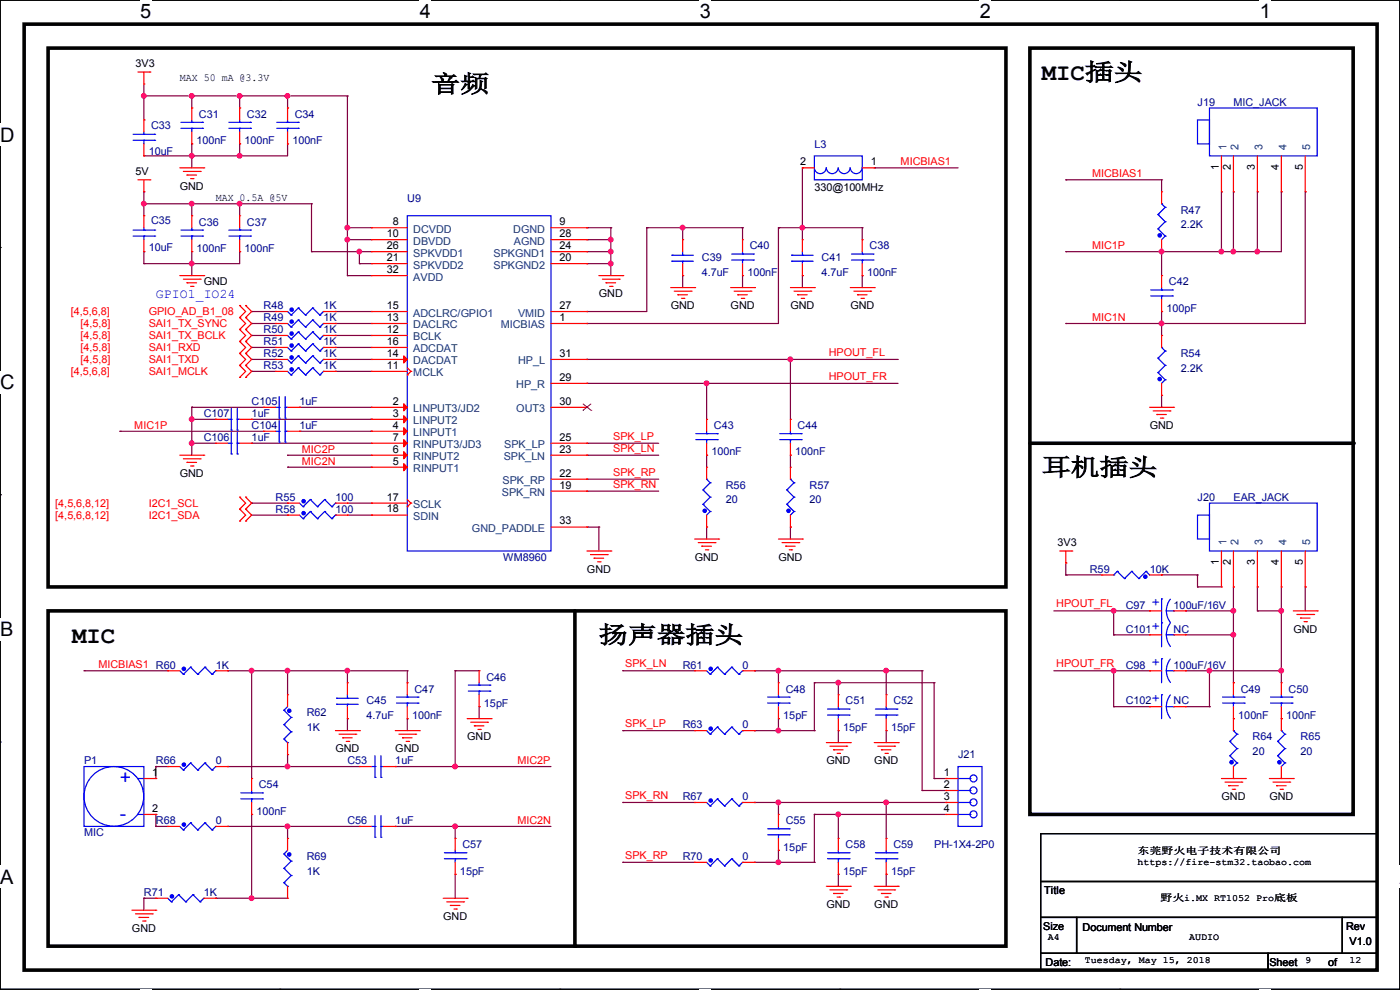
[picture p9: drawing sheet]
<svg xmlns="http://www.w3.org/2000/svg" width="297mm" height="210mm" viewBox="0 0 297 210" stroke-linecap="round" stroke-linejoin="round" font-family="sans-serif">
<path d="M0 0h297v209.8h-297z" fill="none" stroke="#000" stroke-width=".25"/>
<g fill="#fff">
<path d="M29.7 0h2.4v4.8h-2.4z"/>
<path d="M29.7 209.8h2.4v.2h-2.4z"/>
</g>
<path d="M59.4 0h.1M59.4 209.8h.1" fill="none" stroke="#000" stroke-width=".25"/>
<g fill="#fff">
<path d="M89.1 0h2.3v4.8h-2.3z"/>
<path d="M89.1 209.8h2.3v.2h-2.3z"/>
</g>
<path d="M118.8 0h.1M118.8 209.8h.1" fill="none" stroke="#000" stroke-width=".25"/>
<g fill="#fff">
<path d="M148.5 0h2.3v4.8h-2.3z"/>
<path d="M148.5 209.8h2.3v.2h-2.3z"/>
</g>
<path d="M178.2 0h.1M178.2 209.8h.1" fill="none" stroke="#000" stroke-width=".25"/>
<g fill="#fff">
<path d="M207.9 0h2.3v4.8h-2.3z"/>
<path d="M207.9 209.8h2.3v.2h-2.3z"/>
</g>
<path d="M237.6 0h.1M237.6 209.8h.1" fill="none" stroke="#000" stroke-width=".25"/>
<g fill="#fff">
<path d="M267.3 0h2.3v4.8h-2.3z"/>
<path d="M267.3 209.8h2.3v.2h-2.3z"/>
<path d="M0 26.2h3.1v4.8h-3.1z"/>
<path d="M0 78.7h3.1v4.7h-3.1z"/>
</g>
<path d="M0 52.5h.1M297 52.5h.1" fill="none" stroke="#000" stroke-width=".25"/>
<path d="M0 131.1h2.9v4.8h-2.9z" fill="#fff"/>
<path d="M0 104.9h.1M297 104.9h.1" fill="none" stroke="#000" stroke-width=".25"/>
<g fill="#fff">
<path d="M0 183.6h2.9v4.7h-2.9z"/>
<path d="M296.9 183.6h.1v4.7h-.1z"/>
</g>
<path d="M0 157.4h.1M297 157.4h.1M220.8 176.8h71.3v10.2h-71.3zM220.8 187h71.3v7.6h-71.3zM220.8 194.6h7.6v7.6h-7.6zM228.4 194.6h56.4v7.6h-56.4zM284.8 194.6h7.3v7.6h-7.3zM220.8 202.2h48.2v3.6h-48.2zM269 202.2h23.1v3.6h-23.1z" fill="none" stroke="#000" stroke-width=".25"/>
<path d="M5.1 5.1h287v200.7h-287zM10.2 10.2h203.2v114.3h-203.2zM218.5 10.2h68.6v162.6h-68.6zM218.5 94h68.6M10.2 129.6h203.2v71.1h-203.2zM122 129.6v71.1" fill="none" stroke="#000" stroke-width=".76"/>
<g fill="#000">
<circle cx="287.1" cy="94" r=".38"/>
<circle cx="122" cy="200.7" r=".38"/>
</g>
<g fill="none" stroke="#800040" stroke-width=".25">
<path d="M30.5 17.8v7.6M30.5 33.1h.1M30.5 20.4h.1M30.5 25.4h.1M30.5 20.4h43.2M40.7 30.5h.1M40.7 33.1h.1M40.7 20.4h.1M40.7 22.9h.1M40.7 20.4v2.5M40.7 30.5v5.1M50.8 30.5h.1"/>
<path d="M50.8 33.1h.1M50.8 20.4h.1M50.8 22.9h.1M50.8 20.4v2.5M50.8 30.5v2.6M61 20.4h.1M61 30.5h.1M61 22.9h.1M61 20.4v2.5M61 30.5v2.6h-30.5M73.7 20.4h.1M73.7 20.4v38.1"/>
<path d="M170.2 35.6h.1M170.2 35.6v15.2M185.5 35.6h.1M185.5 35.6h17.7M226.1 38.1h.1M226.1 38.1h20.3M246.4 38.1h.1M246.4 38.1v2.6M30.5 43.2h.1M30.5 55.9h.1M30.5 53.4h.1M30.5 40.7h.1"/>
<path d="M30.5 43.2h35.6M30.5 40.7v5.1M30.5 53.4v2.5M40.7 43.2h.1M40.7 53.4h.1M40.7 55.9h.1M40.7 43.2v2.6M40.7 53.4v5.1M50.8 43.2h.1M50.8 53.4h.1M50.8 53.4v2.5h-20.3M50.8 43.2v2.6"/>
<path d="M66.1 43.2h.1M66.1 53.4h.1M66.1 43.2v10.2M66.1 53.4h12.7M73.7 58.5h.1M73.7 48.3h.1M73.7 50.8h.1M73.7 58.5h5.1M73.7 48.3h5.1M73.7 50.8h5.1M76.2 55.9h.1M76.2 53.4h.1"/>
<path d="M76.2 55.9h2.6M76.2 53.4v2.5M124.5 48.3h.1M124.5 55.9h.1M124.5 53.4h.1M124.5 50.8h.1M124.5 55.9h5.1M124.5 53.4h5.1M124.5 48.3h5.1M124.5 50.8h5.1M129.6 48.3h.1M129.6 55.9h.1"/>
<path d="M129.6 53.4h.1M129.6 50.8h.1M129.6 48.3v10.2M137.2 48.3h.1M137.2 48.3h20.3M137.2 48.3v17.8h-12.7M144.8 48.3h.1M144.8 58.5h.1M144.8 48.3v2.5M144.8 58.5v2.5M157.5 48.3h.1M157.5 58.5h.1"/>
<path d="M157.5 48.3v2.5M157.5 58.5v2.5M165.1 48.3h.1M165.1 48.3h17.8M165.1 48.3v20.3h-40.6M170.2 58.5h.1M170.2 48.3h.1M170.2 58.5v2.5M182.9 58.5h.1M182.9 48.3h.1M182.9 48.3v2.5M182.9 58.5v2.5"/>
<path d="M226.1 53.4h.1M246.4 53.4h.1M246.4 53.4v5.1M259.1 53.4h.1M259.1 40.7h.1M259.1 40.7v12.7M261.7 40.7h.1M261.7 53.4h.1M261.7 40.7v12.7M266.7 40.7h.1M266.7 53.4h.1M266.7 40.7v12.7"/>
<path d="M271.8 40.7h.1M271.8 40.7v12.7h-45.7M276.9 40.7h.1M276.9 40.7v27.9h-50.8M53.4 66.1h.1M53.4 68.6h.1M53.4 71.2h.1M53.4 73.7h.1M53.4 76.2h.1M53.4 78.8h.1M53.4 66.1h5.1M53.4 68.6h5.1"/>
<path d="M53.4 71.2h5.1M53.4 73.7h5.1M53.4 76.2h5.1M53.4 78.8h5.1M71.2 66.1h.1M71.2 68.6h.1M71.2 71.2h.1M71.2 73.7h.1M71.2 76.2h.1M71.2 78.8h.1M71.2 66.1h7.6M71.2 68.6h7.6"/>
<path d="M71.2 71.2h7.6M71.2 73.7h7.6M71.2 76.2h7.6M71.2 78.8h7.6M124.5 66.1h.1M124.5 68.6h.1M124.5 76.2h.1M124.5 76.2h66M167.7 76.2h.1M167.7 76.2v12.7M226.1 68.6h.1M246.4 68.6h.1"/>
<path d="M246.4 66.1h.1M246.4 66.1v5.1M25.4 91.5h.1M25.4 91.5h30.5M40.7 86.4h.1M40.7 94h.1M40.7 88.9h.1M40.7 86.4v10.2M40.7 94h5.1M40.7 86.4h15.2M40.7 88.9h5.1M53.4 94h.1"/>
<path d="M53.4 94h25.4M53.4 88.9h25.4M61 96.6h.1M61 99.1h.1M61 96.6h17.8M61 99.1h17.8M63.5 86.4h.1M63.5 91.5h15.3M63.5 86.4h15.3M78.8 91.5h.1M78.8 88.9h.1M124.5 81.3h.1"/>
<path d="M124.5 94h.1M124.5 96.6h.1M124.5 96.6h15.2M124.5 81.3h66M124.5 94h15.2M149.9 81.3h.1M149.9 96.6h.1M149.9 81.3v7.6M149.9 96.6v2.5M167.7 96.6h.1M167.7 96.6v2.5M246.4 86.4h.1"/>
<path d="M246.4 83.9v2.5M53.4 106.7h.1M53.4 106.7h7.6M53.4 109.3h7.6M61 109.3h.1M73.7 106.7h5.1M73.7 109.3h5.1M78.8 106.7h.1M78.8 109.3h.1M124.5 101.6h.1M124.5 104.2h.1M124.5 111.8h.1"/>
<path d="M124.5 101.6h15.2M124.5 104.2h15.2M124.5 111.8h2.5M127 111.8h.1M127 111.8v5.1M149.9 111.8h.1M149.9 111.8v2.5M167.7 111.8h.1M167.7 111.8v2.5M226.1 119.4h.1M226.1 119.4v2.6M223.6 129.6h20.3"/>
<path d="M226.1 122h.1M226.1 122h7.6M236.3 129.6h.1M236.3 134.7h.1M236.3 134.7h7.6M236.3 129.6v5.1M243.9 129.6h.1M246.4 122h.1M246.4 122h7.6M251.5 129.6h.1M251.5 129.6h10.2M251.5 134.7h10.2"/>
<path d="M254 122h.1M254 124.5h.1M254 122v2.5M254 124.5h5.1M261.7 124.5h.1M261.7 134.7h.1M261.7 124.5v20.3M266.7 129.6h.1M266.7 124.5h.1M266.7 124.5v5.1M266.7 129.6h5.1M271.8 129.6h.1"/>
<path d="M271.8 124.5v20.3M276.9 124.5h.1M276.9 124.5v5.1M17.8 142.3h.1M17.8 142.3h17.8M48.3 142.3h.1M48.3 142.3h38.1M53.4 142.3h.1M53.4 142.3v22.8M61 142.3h.1M61 142.3v5.1M73.7 152.4h.1"/>
<path d="M73.7 142.3h.1M73.7 142.3v2.5M73.7 152.4v2.6M86.4 152.4h.1M86.4 142.3h.1M86.4 142.3v2.5M86.4 152.4v2.6M96.6 142.3h.1M96.6 142.3h5M96.6 142.3v20.3M101.6 149.9h.1M101.6 149.9v2.5"/>
<path d="M132.1 142.3h.1M132.1 155h.1M132.1 142.3h15.3M132.1 155h15.3M160.1 155h.1M160.1 142.3h.1M160.1 142.3h35.5M160.1 155h12.7M165.1 142.3h.1M165.1 152.4h.1M165.1 142.3v2.5M165.1 152.4v2.6"/>
<path d="M172.8 155h.1M172.8 144.8h.1M172.8 144.8v10.2M172.8 144.8h25.4M177.8 155h.1M177.8 144.8h.1M177.8 144.8v2.6M177.8 155v2.5M188 142.3h.1M188 155h.1M188 142.3v5.1M188 155v2.5"/>
<path d="M195.6 142.3h.1M195.6 142.3v25.4M198.2 144.8h.1M198.2 144.8v20.3M223.6 142.3h20.3M236.3 142.3h.1M236.3 149.9h.1M236.3 142.3v7.6M236.3 149.9h7.6M243.9 142.3h.1M251.5 142.3h20.3M251.5 149.9h5.1"/>
<path d="M256.6 142.3h.1M256.6 149.9h.1M256.6 142.3v7.6M261.7 144.8h.1M271.8 142.3h.1M33.1 172.8h.1M33.1 162.6h.1M33.1 175.3h.1M33.1 175.3h2.5M33.1 162.6h2.5M33.1 162.6v2.5M33.1 172.8v2.5"/>
<path d="M48.3 175.3h.1M48.3 162.6h.1M48.3 175.3h27.9M48.3 162.6h27.9M53.4 172.8h.1M53.4 172.8v17.7M61 160.1h.1M61 162.6h.1M61 175.3h.1M61 160.1v2.5M61 175.3v2.5M83.9 162.6h.1"/>
<path d="M83.9 175.3h.1M83.9 175.3h33M83.9 162.6h33M96.6 175.3h.1M96.6 162.6h.1M96.6 175.3v2.5M132.1 170.2h.1M132.1 170.2h15.3M160.1 170.2h.1M160.1 170.2h40.6M165.1 170.2h.1M165.1 170.2v2.6"/>
<path d="M172.8 172.8h.1M172.8 172.8v10.1M172.8 172.8h27.9M177.8 172.8h.1M177.8 172.8v5M188 170.2h.1M188 170.2v7.6M195.6 167.7h.1M195.6 167.7h5.1M198.2 165.1h.1M198.2 165.1h2.5M200.7 170.2h.1"/>
<path d="M200.7 167.7h.1M30.5 190.5h.1M30.5 190.5v2.6M30.5 190.5h2.6M45.8 190.5h.1M45.8 190.5h15.2M53.4 190.5h.1M96.6 185.5h.1M96.6 185.5v5M132.1 182.9h.1M132.1 182.9h15.3M160.1 182.9h.1"/>
<path d="M160.1 182.9h12.7M165.1 180.4h.1M165.1 180.4v2.5M172.8 182.9h.1M177.8 185.5h.1M177.8 185.5v2.5M188 185.5h.1M188 185.5v2.5"/>
</g>
<g fill="#f0f" stroke="#f0f" stroke-width=".25">
<circle cx="40.7" cy="33" r=".49"/>
<circle cx="50.8" cy="33" r=".49"/>
<circle cx="40.7" cy="20.3" r=".49"/>
<circle cx="30.5" cy="20.3" r=".49"/>
<circle cx="50.8" cy="20.3" r=".49"/>
<circle cx="40.7" cy="43.2" r=".49"/>
<circle cx="30.5" cy="43.2" r=".49"/>
<circle cx="50.8" cy="43.2" r=".49"/>
<circle cx="40.7" cy="55.9" r=".49"/>
<circle cx="73.7" cy="48.3" r=".49"/>
<circle cx="73.7" cy="50.8" r=".49"/>
<circle cx="76.2" cy="53.4" r=".49"/>
<circle cx="129.6" cy="55.9" r=".49"/>
<circle cx="129.6" cy="53.4" r=".49"/>
<circle cx="129.6" cy="50.8" r=".49"/>
<circle cx="144.8" cy="48.3" r=".49"/>
<circle cx="170.2" cy="48.3" r=".49"/>
<circle cx="149.9" cy="81.3" r=".49"/>
<circle cx="167.7" cy="76.2" r=".49"/>
<circle cx="53.4" cy="190.5" r=".49"/>
<circle cx="53.4" cy="142.3" r=".49"/>
<circle cx="61" cy="142.3" r=".49"/>
<circle cx="73.7" cy="142.3" r=".49"/>
<circle cx="61" cy="162.6" r=".49"/>
<circle cx="61" cy="175.3" r=".49"/>
<circle cx="96.5" cy="175.3" r=".49"/>
<circle cx="96.5" cy="162.6" r=".49"/>
<circle cx="61" cy="20.3" r=".49"/>
<circle cx="261.6" cy="53.4" r=".49"/>
<circle cx="246.4" cy="53.4" r=".49"/>
<circle cx="266.7" cy="53.4" r=".49"/>
<circle cx="259.1" cy="53.4" r=".49"/>
<circle cx="246.4" cy="68.6" r=".49"/>
<circle cx="261.6" cy="129.6" r=".49"/>
<circle cx="261.6" cy="134.6" r=".49"/>
<circle cx="271.8" cy="129.6" r=".49"/>
<circle cx="165.1" cy="142.3" r=".49"/>
<circle cx="188" cy="142.3" r=".49"/>
<circle cx="165.1" cy="155" r=".49"/>
<circle cx="165.1" cy="182.9" r=".49"/>
<circle cx="165.1" cy="170.2" r=".49"/>
<circle cx="188" cy="170.2" r=".49"/>
<circle cx="177.8" cy="172.7" r=".49"/>
<circle cx="177.8" cy="144.8" r=".49"/>
<circle cx="236.2" cy="129.6" r=".49"/>
<circle cx="256.6" cy="142.3" r=".49"/>
<circle cx="271.8" cy="142.3" r=".49"/>
<circle cx="236.2" cy="142.3" r=".49"/>
<circle cx="40.7" cy="94" r=".49"/>
<circle cx="40.7" cy="88.9" r=".49"/>
</g>
<g fill="none" stroke="#f00" stroke-width=".25">
<path d="M29.3 15.3h2.5M30.5 17.8h.1M30.5 15.3v2.5M31.8 15.3h.1M29.3 38.1h2.5M30.5 25.4h.1M30.5 33.1h.1M30.5 25.4v2.6M30.5 30.5v2.6M30.5 38.1v2.6M31.8 38.1h.1M38.1 35.6h5.1"/>
<path d="M38.9 36.4h3.6M39.7 37.1h.1M39.7 37.1h2M40.4 37.9h.5M40.7 22.9h.1M40.7 30.5h.1M40.7 22.9v2.5M40.7 28v2.5M40.9 37.9h.1M42.5 36.4h.1M43.2 35.6h.1M50.8 22.9h.1"/>
<path d="M50.8 30.5h.1M50.8 22.9v2.5M50.8 28v2.5M61 22.9h.1M61 30.5h.1M61 22.9v2.5M61 28v2.5M170.2 35.6h.1M170.2 35.6h2.6M182.9 35.6h2.6M185.5 35.6h.1M259.1 33.1v7.6"/>
<path d="M261.7 33.1v7.6M266.7 33.1v7.6M271.8 33.1v7.6M276.9 33.1v7.6M30.5 40.7h.1M30.5 45.8h.1M30.5 53.4h.1M30.5 45.8v2.5M30.5 50.8v2.6M38.1 58.5h5.1M38.9 59.2h3.6M39.7 60h.1"/>
<path d="M39.7 60h2M40.7 45.8h.1M40.7 53.4h.1M40.7 45.8v2.5M40.7 50.8v2.6M42.5 59.2h.1M43.2 58.5h.1M50.8 45.8h.1M50.8 53.4h.1M50.8 45.8v2.5M50.8 50.8v2.6M78.8 58.5h.1"/>
<path d="M78.8 48.3h.1M78.8 55.9h.1M78.8 50.8h.1M78.8 53.4h.1M78.8 58.5h7.6M78.8 55.9h7.6M78.8 53.4h7.6M78.8 50.8h7.6M78.8 48.3h7.6M116.9 55.9h7.6M116.9 53.4h7.6M116.9 50.8h7.6"/>
<path d="M116.9 48.3h7.6M124.5 55.9h.1M124.5 53.4h.1M124.5 50.8h.1M124.5 48.3h.1M127 58.5h5.1M127.8 59.2h3.6M128.6 60h.1M128.6 60h2M131.4 59.2h.1M132.1 58.5h.1M144.8 58.5h.1"/>
<path d="M144.8 50.8h.1M144.8 50.8v2.6M144.8 55.9v2.6M157.5 50.8h.1M157.5 58.5h.1M157.5 50.8v2.6M157.5 55.9v2.6M170.2 58.5h.1M170.2 50.8h.1M170.2 50.8v2.6M170.2 55.9v2.6M182.9 50.8h.1"/>
<path d="M182.9 58.5h.1M182.9 50.8v2.6M182.9 55.9v2.6M246.4 53.4h.1M246.4 40.7h.1M246.4 58.5h.1M246.4 40.7v2.5M246.4 50.8v2.6M246.4 58.5v2.5M259.1 40.7h.1M261.7 40.7h.1M266.7 40.7h.1"/>
<path d="M271.8 40.7h.1M276.9 40.7h.1M40.4 60.7h.5M40.9 60.7h.1M50.8 67.4h.1M50.8 64.8h.1M50.8 69.9h.1M50.8 72.4h.1M50.8 75h.1M50.8 77.5h.1M50.8 64.8l1.3 1.3-1.3 1.3M50.8 67.4l1.3 1.2-1.3 1.3"/>
<path d="M50.8 69.9l1.3 1.3-1.3 1.2M50.8 72.4l1.3 1.3-1.3 1.3M50.8 75l1.3 1.2-1.3 1.3M50.8 77.5l1.3 1.3-1.3 1.3M52.1 64.8h.1M52.1 67.4h.1M52.1 69.9h.1M52.1 72.4h.1M52.1 75h.1M52.1 77.5h.1M52.1 64.8l1.3 1.3-1.3 1.3M52.1 67.4l1.3 1.2-1.3 1.3"/>
<path d="M52.1 69.9l1.3 1.3-1.3 1.2M52.1 72.4l1.3 1.3-1.3 1.3M52.1 75l1.3 1.2-1.3 1.3M52.1 77.5l1.3 1.3-1.3 1.3M58.5 71.2h.1M58.5 73.7h.1M58.5 66.1h.1M58.5 76.2h.1M58.5 68.6h.1M58.5 78.8h.1M58.5 71.2h2.5M58.5 73.7h2.5"/>
<path d="M58.5 66.1h2.5M58.5 76.2h2.5M58.5 68.6h2.5M58.5 78.8h2.5M68.6 71.2h2.6M68.6 73.7h2.6M68.6 66.1h2.6M68.6 76.2h2.6M68.6 68.6h2.6M68.6 78.8h2.6M71.2 71.2h.1M71.2 73.7h.1"/>
<path d="M71.2 66.1h.1M71.2 76.2h.1M71.2 68.6h.1M71.2 78.8h.1M78.8 68.6h.1M78.8 71.2h.1M78.8 66.1h.1M78.8 78.8h.1M78.8 73.7h.1M78.8 76.2h.1M78.8 71.2h7.6M78.8 73.7h7.6"/>
<path d="M78.8 66.1h7.6M78.8 76.2h7.6M78.8 68.6h7.6M78.8 78.8h7.6M86.4 79.5h.1M86.4 78l.8 .8M87.2 78.8h.1M87.2 78.8l-.8 .7M116.9 66.1h7.6M116.9 76.2h7.6M116.9 68.6h7.6M124.5 66.1h.1"/>
<path d="M124.5 76.2h.1M124.5 68.6h.1M129.3 60.7h.5M129.8 60.7h.1M142.3 61h5.1M143 61.8h3.6M143.8 62.5h.1M143.8 62.5h2M144.6 63.3h.5M145.1 63.3h.1M146.6 61.8h.1M147.4 61h.1"/>
<path d="M155 61h5.1M155.7 61.8h3.6M156.5 62.5h.1M156.5 62.5h2M157.3 63.3h.5M157.8 63.3h.1M159.3 61.8h.1M160.1 61h.1M167.7 61h5.1M168.4 61.8h3.6M169.2 62.5h.1M169.2 62.5h2"/>
<path d="M170 63.3h.5M170.5 63.3h.1M172 61.8h.1M172.8 61h.1M180.4 61h5.1M181.1 61.8h3.6M181.9 62.5h.1M181.9 62.5h2M182.7 63.3h.5M183.2 63.3h.1M184.7 61.8h.1M185.5 61h.1"/>
<path d="M246.4 71.2h.1M246.4 66.1h.1M246.4 63.5v2.6M246.4 71.2v2.5M38.1 96.6h5.1M38.9 97.3h3.6M39.7 98.1h.1M39.7 98.1h2M40.4 98.8h.5M40.9 98.8h.1M42.5 97.3h.1M43.2 96.6h.1"/>
<path d="M45.8 88.9h.1M45.8 94h.1M45.8 88.9h2.5M45.8 94h2.5M50.8 80.1h.1M50.8 88.9h2.6M50.8 94h2.6M52.1 80.1h.1M53.4 88.9h.1M53.4 94h.1M55.9 86.4h.1M55.9 91.5h.1"/>
<path d="M55.9 86.4h2.6M55.9 91.5h2.6M61 86.4h2.5M61 91.5h2.5M63.5 86.4h.1M63.5 91.5h.1M78.8 99.1h.1M78.8 96.6h.1M78.8 86.4h.1M78.8 88.9h.1M78.8 91.5h.1M78.8 94h.1"/>
<path d="M78.8 86.4h7.6M78.8 96.6h7.6M78.8 88.9h7.6M78.8 99.1h7.6M78.8 94h7.6M78.8 91.5h7.6M116.9 86.4h7.6M116.9 96.6h7.6M116.9 94h7.6M116.9 81.3h7.6M124.5 96.6h.1M124.5 94h.1"/>
<path d="M124.5 86.4h.1M124.5 81.3h.1M149.9 99.1h.1M149.9 88.9h.1M149.9 96.6h.1M149.9 88.9v2.6M149.9 94v2.6M149.9 99.1v2.5M167.7 99.1h.1M167.7 88.9h.1M167.7 96.6h.1M167.7 88.9v2.6"/>
<path d="M167.7 94v2.6M167.7 99.1v2.5M243.9 86.4h5.1M244.6 87.2h3.6M245.4 87.9h.1M245.4 87.9h2M246.2 88.7h.5M246.4 83.9h.1M246.4 81.3v2.6M246.7 88.7h.1M248.2 87.2h.1M249 86.4h.1"/>
<path d="M50.8 108h.1M50.8 105.5h.1M50.8 110.5h.1M50.8 105.5l1.3 1.2-1.3 1.3M50.8 108l1.3 1.3-1.3 1.2M52.1 105.5h.1M52.1 108h.1M52.1 110.5h.1M52.1 105.5l1.3 1.2-1.3 1.3M52.1 108l1.3 1.3-1.3 1.2M61 109.3h.1M61 106.7h.1"/>
<path d="M61 109.3h2.5M61 106.7h2.5M71.2 109.3h2.5M71.2 106.7h2.5M73.7 109.3h.1M73.7 106.7h.1M78.8 106.7h.1M78.8 109.3h.1M78.8 109.3h7.6M78.8 106.7h7.6M86.4 107.5h.1M86.4 106l.8 .7"/>
<path d="M87.2 106.7h.1M87.2 106.7l-.8 .8M116.9 111.8h7.6M116.9 104.2h7.6M116.9 101.6h7.6M124.5 111.8h.1M124.5 104.2h.1M124.5 101.6h.1M124.5 116.9h5.1M125.3 117.6h3.5M126 118.4h.1M126 118.4h2.1"/>
<path d="M126.8 119.2h.5M127.3 119.2h.1M128.8 117.6h.1M129.6 116.9h.1M147.4 114.3h5M148.1 115.1h3.6M148.9 115.9h.1M148.9 115.9h2M149.6 116.6h.6M149.9 111.8h.1M149.9 109.3v2.5M150.2 116.6h.1"/>
<path d="M151.7 115.1h.1M152.4 114.3h.1M165.1 114.3h5.1M165.9 115.1h3.6M166.7 115.9h.1M166.7 115.9h2M167.4 116.6h.5M167.7 111.8h.1M167.7 109.3v2.5M167.9 116.6h.1M169.5 115.1h.1M170.2 114.3h.1"/>
<path d="M224.8 116.9h2.6M226.1 119.4h.1M226.1 116.9v2.5M227.4 116.9h.1M259.1 116.9v7.6M261.7 116.9v7.6M266.7 116.9v7.6M271.8 116.9v7.6M276.9 116.9v7.6M233.7 122h.1M233.7 122h2.6M243.9 129.6h.1"/>
<path d="M243.9 134.7h.1M243.9 129.6h2.5M243.9 122h2.5M243.9 134.7h2.5M246.4 122h.1M249 129.6h2.5M249 134.7h2.5M251.5 129.6h.1M251.5 134.7h.1M259.1 124.5h.1M261.7 124.5h.1M266.7 124.5h.1"/>
<path d="M271.8 124.5h.1M274.4 129.6h5M275.1 130.3h3.6M275.9 131.1h.1M275.9 131.1h2M276.6 131.9h.6M276.9 124.5h.1M277.2 131.9h.1M278.7 130.3h.1M279.4 129.6h.1M35.6 142.3h.1M35.6 142.3h2.5"/>
<path d="M45.8 142.3h2.5M48.3 142.3h.1M61 147.4h.1M61 147.4v2.5M61 157.5v2.6M71.2 155h5M71.9 155.7h3.6M72.7 156.5h.1M72.7 156.5h2M73.4 157.3h.6M73.7 152.4h.1M73.7 144.8h.1"/>
<path d="M73.7 144.8v2.6M73.7 149.9v2.5M74 157.3h.1M75.5 155.7h.1M76.2 155h.1M83.9 155h5M84.6 155.7h3.6M85.4 156.5h.1M85.4 156.5h2M86.1 157.3h.6M86.4 144.8h.1M86.4 152.4h.1"/>
<path d="M86.4 144.8v2.6M86.4 149.9v2.5M86.7 157.3h.1M88.2 155.7h.1M88.9 155h.1M99.1 152.4h5.1M99.9 153.2h3.5M100.6 154h.1M100.6 154h2.1M101.4 154.7h.5M101.6 142.3h.1M101.6 149.9h.1"/>
<path d="M101.6 142.3v2.5M101.6 147.4v2.5M101.9 154.7h.1M103.4 153.2h.1M104.2 152.4h.1M147.4 142.3h.1M147.4 155h.1M147.4 155h2.5M147.4 142.3h2.5M157.5 155h2.6M157.5 142.3h2.6M160.1 142.3h.1"/>
<path d="M160.1 155h.1M165.1 144.8h.1M165.1 152.4h.1M165.1 144.8v2.6M165.1 149.9v2.5M175.3 157.5h5.1M176.1 158.3h3.5M176.8 159h.1M176.8 159h2.1M177.6 159.8h.5M177.8 147.4h.1M177.8 155h.1"/>
<path d="M177.8 147.4v2.5M177.8 152.4v2.6M178.1 159.8h.1M179.6 158.3h.1M180.4 157.5h.1M185.5 157.5h5M186.2 158.3h3.6M187 159h.1M187 159h2M187.7 159.8h.6M188 147.4h.1M188 155h.1"/>
<path d="M188 147.4v2.5M188 152.4v2.6M188.3 159.8h.1M189.8 158.3h.1M190.5 157.5h.1M243.9 149.9h.1M243.9 142.3h.1M243.9 142.3h2.5M243.9 149.9h2.5M249 142.3h2.5M249 149.9h2.5M251.5 149.9h.1"/>
<path d="M251.5 142.3h.1M261.7 152.4h.1M261.7 144.8h.1M261.7 144.8v2.6M261.7 149.9v5.1M271.8 144.8h.1M271.8 152.4h.1M271.8 144.8v2.6M271.8 149.9v5.1M30.5 165.1h2.6M30.5 172.8h2.6M33.1 172.8h.1"/>
<path d="M33.1 165.1h.1M35.6 162.6h.1M35.6 175.3h.1M35.6 175.3h2.5M35.6 162.6h2.5M45.8 175.3h2.5M45.8 162.6h2.5M48.3 162.6h.1M48.3 175.3h.1M53.4 165.1h.1M53.4 172.8h.1M53.4 165.1v2.6"/>
<path d="M53.4 170.2v2.6M61 177.8h.1M61 160.1h.1M61 177.8v2.6M76.2 175.3h.1M76.2 162.6h.1M76.2 175.3h2.6M76.2 162.6h2.6M81.3 175.3h2.6M81.3 162.6h2.6M83.9 175.3h.1M83.9 162.6h.1"/>
<path d="M96.6 177.8h.1M96.6 177.8v2.6M147.4 170.2h.1M147.4 170.2h2.5M157.5 170.2h2.6M160.1 170.2h.1M165.1 172.8h.1M165.1 172.8v2.5M165.1 177.8v2.6M177.8 177.8h.1M177.8 177.8v2.6M188 177.8h.1"/>
<path d="M188 177.8v2.6M200.7 165.1h.1M200.7 167.7h.1M200.7 170.2h.1M200.7 172.8h.1M200.7 165.1h2.5M200.7 170.2h2.5M200.7 167.7h2.5M200.7 172.8h2.5M259.1 165.1h5.1M259.9 165.9h3.5M260.6 166.7h.1"/>
<path d="M260.6 166.7h2.1M261.4 167.4h.5M261.7 165.1h.1M261.7 162.6v2.5M261.9 167.4h.1M263.4 165.9h.1M264.2 165.1h.1M269.3 165.1h5.1M270 165.9h3.6M270.8 166.7h.1M270.8 166.7h2M271.6 167.4h.5"/>
<path d="M271.8 165.1h.1M271.8 162.6v2.5M272.1 167.4h.1M273.6 165.9h.1M274.4 165.1h.1M28 193.1h5.1M28.7 193.8h3.6M29.5 194.6h.1M29.5 194.6h2M30.3 195.4h.5M30.8 195.4h.1M32.3 193.8h.1"/>
<path d="M33.1 193.1h.1M33.1 190.5h.1M33.1 190.5h2.5M43.2 190.5h2.6M45.8 190.5h.1M61 190.5h.1M61 188v2.5M94 190.5h5.1M94.8 191.3h3.5M95.5 192.1h.1M95.5 192.1h2.1M96.3 192.8h.5"/>
<path d="M96.6 185.5h.1M96.6 182.9v2.6M96.8 192.8h.1M98.3 191.3h.1M99.1 190.5h.1M147.4 182.9h.1M147.4 182.9h2.5M157.5 182.9h2.6M160.1 182.9h.1M165.1 180.4h.1M175.3 188h5.1M176.1 188.8h3.5"/>
<path d="M176.8 189.5h.1M176.8 189.5h2.1M177.6 190.3h.5M177.8 185.5h.1M177.8 182.9v2.6M178.1 190.3h.1M179.6 188.8h.1M180.4 188h.1M185.5 188h5M186.2 188.8h3.6M187 189.5h.1M187 189.5h2"/>
<path d="M187.7 190.3h.6M188 185.5h.1M188 182.9v2.6M188.3 190.3h.1M189.8 188.8h.1M190.5 188h.1"/>
</g>
<g fill="none" stroke="#00f" stroke-width=".25">
<path d="M28.2 29.8h4.6M28.2 28.5h4.6M30.5 28.5h.1M30.5 29.8h.1M30.5 28v.5M30.5 29.8v.7M32.8 29.8h.1M32.8 28.5h.1M38.4 27.2h4.6M38.4 26h4.6M40.7 26h.1M40.7 27.2h.1"/>
<path d="M40.7 25.4v.6M40.7 27.2v.8M43 27.2h.1M43 26h.1M48.6 27.2h4.5M48.6 26h4.5M50.8 26h.1M50.8 27.2h.1M50.8 25.4v.6M50.8 27.2v.8M53.1 27.2h.1M53.1 26h.1"/>
<path d="M58.7 27.2h4.6M58.7 26h4.6M61 26h.1M61 27.2h.1M61 25.4v.6M61 27.2v.8M63.3 27.2h.1M63.3 26h.1M172.8 33.1h10.1v5h-10.1zM172.8 35.6a1.27 1.27 0 0 0 1.2 1.2 1.27 1.27 0 0 0 1.3-1.2 1.25 1.25 0 0 0 1.3 1.2 1.25 1.25 0 0 0 1.2-1.2M177.8 35.6a1.25 1.25 0 0 0 1.3 1.2 1.25 1.25 0 0 0 1.2-1.2M180.4 35.6a1.25 1.25 0 0 0 1.2 1.2 1.25 1.25 0 0 0 1.3-1.2"/>
<path d="M254 25.4h2.6v5.1h-2.6zM256.6 22.9h22.8v10.2h-22.8zM28.2 50.1h4.6M28.2 48.8h4.6M30.5 48.8h.1M30.5 50.1h.1M30.5 48.3v.5M30.5 50.1v.7M32.8 50.1h.1M32.8 48.8h.1M38.4 50.1h4.6M38.4 48.8h4.6"/>
<path d="M40.7 48.8h.1M40.7 50.1h.1M40.7 48.3v.5M40.7 50.1v.7M43 50.1h.1M43 48.8h.1M48.6 50.1h4.5M48.6 48.8h4.5M50.8 48.8h.1M50.8 50.1h.1M50.8 48.3v.5M50.8 50.1v.7"/>
<path d="M53.1 50.1h.1M53.1 48.8h.1M86.4 45.8h30.5v71.1h-30.5zM142.5 54.1h.1M142.5 55.4h.1M142.5 54.1h4.6M142.5 55.4h4.6M144.8 55.4h.1M144.8 54.1h.1M144.8 53.4v.7M144.8 55.4v.5M155.2 55.2h4.6"/>
<path d="M155.2 53.9h4.6M157.5 53.9h.1M157.5 55.2h.1M157.5 53.4v.5M157.5 55.2v.7M159.8 55.2h.1M159.8 53.9h.1M167.9 54.1h.1M167.9 55.4h.1M167.9 54.1h4.6M167.9 55.4h4.6M170.2 55.4h.1"/>
<path d="M170.2 54.1h.1M170.2 53.4v.7M170.2 55.4v.5M180.6 55.2h4.6M180.6 53.9h4.6M182.9 53.9h.1M182.9 55.2h.1M182.9 53.4v.5M182.9 55.2v.7M185.2 55.2h.1M185.2 53.9h.1M245.7 48.6h.1"/>
<path d="M245.7 45.5h.1M245.7 48.6l1.5 1.5M245.7 45.5l1.5 1.5M246.4 43.2h.1M246.4 43.2l.8 .8M247.2 50.1h.1M247.2 47h.1M247.2 44h.1M247.2 50.1l-.8 .7M247.2 47l-1.5 1.6M247.2 44l-1.5 1.5M61 71.2l.8 .7"/>
<path d="M61 73.7l.8 .8M61 66.1l.8 .7M61 76.2l.8 .8M61 68.6l.8 .8M61 78.8l.8 .7M61.8 71.9h.1M61.8 74.5h.1M61.8 66.8h.1M61.8 77h.1M61.8 69.4h.1M61.8 79.5h.1M63.3 70.4h.1"/>
<path d="M63.3 72.9h.1M63.3 65.3h.1M63.3 75.5h.1M63.3 67.9h.1M63.3 78h.1M63.3 70.4l-1.5 1.5M63.3 70.4l1.5 1.5M63.3 72.9l-1.5 1.6M63.3 72.9l1.5 1.6M63.3 65.3l-1.5 1.5M63.3 65.3l1.5 1.5M63.3 75.5l-1.5 1.5"/>
<path d="M63.3 75.5l1.5 1.5M63.3 67.9l-1.5 1.5M63.3 67.9l1.5 1.5M63.3 78l-1.5 1.5M63.3 78l1.5 1.5M64.8 71.9h.1M64.8 74.5h.1M64.8 66.8h.1M64.8 77h.1M64.8 69.4h.1M64.8 79.5h.1M66.3 70.4h.1"/>
<path d="M66.3 72.9h.1M66.3 65.3h.1M66.3 75.5h.1M66.3 67.9h.1M66.3 78h.1M66.3 70.4l-1.5 1.5M66.3 70.4l1.6 1.5M66.3 72.9l-1.5 1.6M66.3 72.9l1.6 1.6M66.3 65.3l-1.5 1.5M66.3 65.3l1.6 1.5M66.3 75.5l-1.5 1.5"/>
<path d="M66.3 75.5l1.6 1.5M66.3 67.9l-1.5 1.5M66.3 67.9l1.6 1.5M66.3 78l-1.5 1.5M66.3 78l1.6 1.5M67.9 71.9h.1M67.9 74.5h.1M67.9 66.8h.1M67.9 77h.1M67.9 69.4h.1M67.9 79.5h.1M68.6 71.2h.1"/>
<path d="M68.6 73.7h.1M68.6 66.1h.1M68.6 76.2h.1M68.6 68.6h.1M68.6 78.8h.1M68.6 71.2l-.7 .7M68.6 73.7l-.7 .8M68.6 66.1l-.7 .7M68.6 76.2l-.7 .8M68.6 68.6l-.7 .8M68.6 78.8l-.7 .7M244.1 62.8h4.6"/>
<path d="M244.1 61.5h4.6M245.7 79h.1M245.7 76h.1M245.7 79l1.5 1.6M245.7 76l1.5 1.5M246.4 73.7h.1M246.4 61.5h.1M246.4 62.8h.1M246.4 61v.5M246.4 62.8v.7M246.4 73.7l.8 .8M247.2 77.5h.1"/>
<path d="M247.2 74.5h.1M247.2 77.5l-1.5 1.5M247.2 74.5l-1.5 1.5M248.7 62.8h.1M248.7 61.5h.1M48.3 88.9h.8M48.3 94h.8M49.1 91.2h.1M49.1 88.9h.1M49.1 96.3h.1M49.1 94h.1M49.1 86.7v4.5"/>
<path d="M49.1 91.7v4.6M50.3 88.9h.1M50.3 91.2h.1M50.3 94h.1M50.3 96.3h.1M50.3 88.9h.5M50.3 86.7v4.5M50.3 91.7v4.6M50.3 94h.5M58.5 86.4h.7M58.5 91.5h.7M59.2 88.7h.1"/>
<path d="M59.2 86.4h.1M59.2 93.8h.1M59.2 91.5h.1M59.2 84.1v4.6M59.2 89.2v4.6M60.5 86.4h.1M60.5 88.7h.1M60.5 91.5h.1M60.5 93.8h.1M60.5 86.4h.5M60.5 84.1v4.6M60.5 89.2v4.6"/>
<path d="M60.5 91.5h.5M147.6 93.3h4.6M147.6 92h4.6M149.9 92h.1M149.9 93.3h.1M149.9 91.5v.5M149.9 93.3v.7M152.2 93.3h.1M152.2 92h.1M165.4 93.3h4.6M165.4 92h4.6M167.7 92h.1"/>
<path d="M167.7 93.3h.1M167.7 91.5v.5M167.7 93.3v.7M170 93.3h.1M170 92h.1M247.2 80.6h.1M247.2 80.6l-.8 .7M63.5 109.3l.8 .7M63.5 106.7l.8 .8M64.3 110h.1M64.3 107.5h.1M65.8 108.5h.1"/>
<path d="M65.8 106h.1M65.8 108.5l-1.5 1.5M65.8 108.5l1.6 1.5M65.8 106l-1.5 1.5M65.8 106l1.6 1.5M67.4 110h.1M67.4 107.5h.1M68.9 108.5h.1M68.9 106h.1M68.9 108.5l-1.5 1.5M68.9 108.5l1.5 1.5M68.9 106l-1.5 1.5"/>
<path d="M68.9 106l1.5 1.5M70.4 110h.1M70.4 107.5h.1M71.2 109.3h.1M71.2 106.7h.1M71.2 109.3l-.8 .7M71.2 106.7l-.8 .8M149.1 107h.1M149.1 103.9h.1M149.1 107l1.6 1.5M149.1 103.9l1.6 1.6M149.9 101.6h.1"/>
<path d="M149.9 101.6l.8 .8M150.7 108.5h.1M150.7 105.5h.1M150.7 102.4h.1M150.7 108.5l-.8 .8M150.7 105.5l-1.6 1.5M150.7 102.4l-1.6 1.5M166.9 107h.1M166.9 103.9h.1M166.9 107l1.5 1.5M166.9 103.9l1.5 1.6M167.7 101.6h.1"/>
<path d="M167.7 101.6l.7 .8M168.4 108.5h.1M168.4 105.5h.1M168.4 102.4h.1M168.4 108.5l-.7 .8M168.4 105.5l-1.5 1.5M168.4 102.4l-1.5 1.5M254 109.3h2.6v5h-2.6zM256.6 106.7h22.8v10.2h-22.8zM236.3 122h.1M237 121.2h.1M237 121.2l1.5 1.5"/>
<path d="M237 121.2l-.7 .8M238.5 122.7h.1M240.1 121.2h.1M240.1 121.2l1.5 1.5M240.1 121.2l-1.6 1.5M241.6 122.7h.1M243.1 121.2h.1M243.1 121.2l.8 .8M243.1 121.2l-1.5 1.5M246.4 127h.1M246.4 132.1h.1M246.4 139.7h.1"/>
<path d="M246.4 127v10.2M246.4 139.7v5.1M247.4 129.6l.4 1.5 .5 .9M247.4 134.7l.4 1.5 .5 .9M247.4 129.6h1.6M247.4 134.7h1.6M248.3 127.1l-.7 1.4-.2 1.1M248.3 132.2l-.7 1.4-.2 1.1M248.3 139.8l-.7 1.4-.2 1.1M249 129.6h.1M249 134.7h.1M38.1 142.3l.8 .7"/>
<path d="M38.9 143h.1M40.4 141.5h.1M40.4 141.5l-1.5 1.5M40.4 141.5l1.6 1.5M42 143h.1M43.5 141.5h.1M43.5 141.5l-1.5 1.5M43.5 141.5l1.5 1.5M45 143h.1M45.8 142.3h.1M45.8 142.3l-.8 .7M60.2 150.7h.1"/>
<path d="M60.2 153.7h.1M60.2 156.8h.1M60.2 150.7l1.6 1.5M60.2 153.7l1.6 1.5M60.2 156.8l.8 .7M61 157.5h.1M61 149.9l-.8 .8M61.8 152.2h.1M61.8 155.2h.1M61.8 152.2l-1.6 1.5M61.8 155.2l-1.6 1.6M71.4 148.1h.1"/>
<path d="M71.4 149.4h.1M71.4 148.1h4.6M71.4 149.4h4.6M73.7 149.4h.1M73.7 148.1h.1M73.7 147.4v.7M73.7 149.4v.5M84.1 149.1h4.6M84.1 147.9h4.6M86.4 147.9h.1M86.4 149.1h.1M86.4 147.4v.5"/>
<path d="M86.4 149.1v.8M88.7 149.1h.1M88.7 147.9h.1M99.4 146.6h4.5M99.4 145.3h4.5M101.6 145.3h.1M101.6 146.6h.1M101.6 144.8v.5M101.6 146.6v.8M103.9 146.6h.1M103.9 145.3h.1M149.9 142.3l.8 .7"/>
<path d="M149.9 155l.8 .7M150.7 143h.1M150.7 155.7h.1M152.2 141.5h.1M152.2 154.2h.1M152.2 141.5l-1.5 1.5M152.2 141.5l1.5 1.5M152.2 154.2l-1.5 1.5M152.2 154.2l1.5 1.5M153.7 143h.1M153.7 155.7h.1M155.2 141.5h.1"/>
<path d="M155.2 154.2h.1M155.2 141.5l-1.5 1.5M155.2 141.5l1.6 1.5M155.2 154.2l-1.5 1.5M155.2 154.2l1.6 1.5M156.8 143h.1M156.8 155.7h.1M157.5 142.3h.1M157.5 155h.1M157.5 142.3l-.7 .7M157.5 155l-.7 .7M162.9 149.1h4.5"/>
<path d="M162.9 147.9h4.5M165.1 147.9h.1M165.1 149.1h.1M165.1 147.4v.5M165.1 149.1v.8M167.4 149.1h.1M167.4 147.9h.1M175.6 151.7h4.5M175.6 150.4h4.5M177.8 150.4h.1M177.8 151.7h.1M177.8 149.9v.5"/>
<path d="M177.8 151.7v.7M180.1 151.7h.1M180.1 150.4h.1M185.7 151.7h4.6M185.7 150.4h4.6M188 150.4h.1M188 151.7h.1M188 149.9v.5M188 151.7v.7M190.3 151.7h.1M190.3 150.4h.1M246.4 147.4h.1"/>
<path d="M246.4 147.4v5M247.4 149.9l.4 1.6 .5 .9M247.4 142.3l.4 1.5 .5 .9M247.4 149.9h1.6M247.4 142.3h1.6M248.3 147.4l-.7 1.4-.2 1.1M249 149.9h.1M249 142.3h.1M259.4 149.1h4.5M259.4 147.9h4.5M260.9 157.3h.1M260.9 157.3l1.5 1.5"/>
<path d="M261.7 155h.1M261.7 147.9h.1M261.7 149.1h.1M261.7 155l.7 .7M261.7 147.4v.5M261.7 149.1v.8M262.4 158.8h.1M262.4 155.7h.1M262.4 158.8l-1.5 1.5M262.4 155.7l-1.5 1.6M263.9 149.1h.1M263.9 147.9h.1"/>
<path d="M269.5 149.1h4.6M269.5 147.9h4.6M271.1 157.3h.1M271.1 157.3l1.5 1.5M271.8 147.9h.1M271.8 149.1h.1M271.8 155h.1M271.8 147.4v.5M271.8 149.1v.8M271.8 155l.8 .7M272.6 158.8h.1M272.6 155.7h.1"/>
<path d="M272.6 158.8l-1.5 1.5M272.6 155.7l-1.5 1.6M274.1 149.1h.1M274.1 147.9h.1M17.8 162.6h12.7v12.7h-12.7zM29.3 165.1h.1M29.3 172.8h.1M29.3 165.1h1.2M29.3 172.8h1.2M38.1 162.6l.8 .8M38.1 175.3l.8 .8M38.9 163.4h.1"/>
<path d="M38.9 176.1h.1M40.4 161.8h.1M40.4 174.5h.1M40.4 161.8l-1.5 1.6M40.4 161.8l1.6 1.6M40.4 174.5l-1.5 1.6M40.4 174.5l1.6 1.6M42 163.4h.1M42 176.1h.1M43.5 161.8h.1M43.5 174.5h.1M43.5 161.8l-1.5 1.6"/>
<path d="M43.5 161.8l1.5 1.6M43.5 174.5l-1.5 1.6M43.5 174.5l1.5 1.6M45 163.4h.1M45 176.1h.1M45.8 162.6h.1M45.8 175.3h.1M45.8 162.6l-.8 .8M45.8 175.3l-.8 .8M51.1 169.5h4.6M51.1 168.2h4.6M53.4 168.2h.1"/>
<path d="M53.4 169.5h.1M53.4 167.7v.5M53.4 169.5v.7M55.7 169.5h.1M55.7 168.2h.1M78.8 175.3h.7M78.8 162.6h.7M79.5 177.6h.1M79.5 175.3h.1M79.5 164.9h.1M79.5 162.6h.1M79.5 160.3v4.6"/>
<path d="M79.5 173v4.6M80.8 175.3h.1M80.8 177.6h.1M80.8 162.6h.1M80.8 164.9h.1M80.8 175.3h.5M80.8 160.3v4.6M80.8 173v4.6M80.8 162.6h.5M149.9 170.2l.8 .8M150.7 171h.1M152.2 169.5h.1"/>
<path d="M152.2 169.5l-1.5 1.5M152.2 169.5l1.5 1.5M153.7 171h.1M155.2 169.5h.1M155.2 169.5l-1.5 1.5M155.2 169.5l1.6 1.5M156.8 171h.1M157.5 170.2h.1M157.5 170.2l-.7 .8M162.9 177.1h4.5M162.9 175.8h4.5M165.1 175.8h.1"/>
<path d="M165.1 177.1h.1M165.1 175.3v.5M165.1 177.1v.7M167.4 177.1h.1M167.4 175.8h.1M203.2 162.6h5.1v12.7h-5.1zM203.2 165.1h2.6M203.2 167.7h2.6M203.2 170.2h2.6M203.2 172.8h2.6M205.8 165.1h.1M205.8 167.7h.1"/>
<path d="M205.8 170.2h.1M205.8 172.8h.1M260.9 160.3h.1M260.9 160.3l1.5 1.5M262.4 161.8h.1M262.4 161.8l-.7 .8M271.1 160.3h.1M271.1 160.3l1.5 1.5M272.6 161.8h.1M272.6 161.8l-.8 .8M35.6 190.5l.8 .8M36.4 191.3h.1"/>
<path d="M37.9 189.8h.1M37.9 189.8l-1.5 1.5M37.9 189.8l1.5 1.5M39.4 191.3h.1M40.9 189.8h.1M40.9 189.8l-1.5 1.5M40.9 189.8l1.6 1.5M42.5 191.3h.1M43.2 190.5h.1M43.2 190.5l-.7 .8M60.2 181.1h.1M60.2 184.2h.1"/>
<path d="M60.2 187.2h.1M60.2 181.1l1.6 1.6M60.2 184.2l1.6 1.5M60.2 187.2l.8 .8M61 188h.1M61 180.4l-.8 .7M61.8 182.7h.1M61.8 185.7h.1M61.8 182.7l-1.6 1.5M61.8 185.7l-1.6 1.5M94.3 182.2h4.5M94.3 180.9h4.5"/>
<path d="M96.6 180.9h.1M96.6 182.2h.1M96.6 180.4v.5M96.6 182.2v.7M98.8 182.2h.1M98.8 180.9h.1M149.9 182.9l.8 .8M150.7 183.7h.1M152.2 182.2h.1M152.2 182.2l-1.5 1.5M152.2 182.2l1.5 1.5M153.7 183.7h.1"/>
<path d="M155.2 182.2h.1M155.2 182.2l-1.5 1.5M155.2 182.2l1.6 1.5M156.8 183.7h.1M157.5 182.9h.1M157.5 182.9l-.7 .8M175.6 182.2h4.5M175.6 180.9h4.5M177.8 180.9h.1M177.8 182.2h.1M177.8 180.4v.5M177.8 182.2v.7"/>
<path d="M180.1 182.2h.1M180.1 180.9h.1M185.7 182.2h4.6M185.7 180.9h4.6M188 180.9h.1M188 182.2h.1M188 180.4v.5M188 182.2v.7M190.3 182.2h.1M190.3 180.9h.1"/>
<circle cx="24.2" cy="168.9" r="6.3"/>
<circle cx="206.5" cy="165.1" r=".74"/>
<circle cx="206.5" cy="167.7" r=".74"/>
<circle cx="206.5" cy="172.7" r=".74"/>
<circle cx="206.5" cy="170.2" r=".74"/>
</g>
<g fill="#00f" stroke="#00f" stroke-width=".25">
<circle cx="61.9" cy="70.8" r=".36"/>
<circle cx="243" cy="122.3" r=".36"/>
<circle cx="36.5" cy="190.1" r=".36"/>
<circle cx="150.8" cy="169.8" r=".36"/>
<circle cx="149.5" cy="108.4" r=".36"/>
<circle cx="261.3" cy="161.7" r=".36"/>
<circle cx="150.8" cy="182.5" r=".36"/>
<circle cx="150.8" cy="141.9" r=".36"/>
<circle cx="61.9" cy="73.3" r=".36"/>
<circle cx="61.4" cy="181.3" r=".36"/>
<circle cx="39" cy="141.9" r=".36"/>
<circle cx="64.4" cy="108.9" r=".36"/>
<circle cx="271.4" cy="161.7" r=".36"/>
<circle cx="39" cy="162.2" r=".36"/>
<circle cx="167.3" cy="108.4" r=".36"/>
<circle cx="61.9" cy="65.7" r=".36"/>
<circle cx="246" cy="49.9" r=".36"/>
<circle cx="150.8" cy="154.6" r=".36"/>
<circle cx="61.9" cy="75.8" r=".36"/>
<circle cx="64.4" cy="106.3" r=".36"/>
<circle cx="246" cy="80.4" r=".36"/>
<circle cx="39" cy="174.9" r=".36"/>
<circle cx="61.4" cy="150.8" r=".36"/>
<circle cx="61.9" cy="68.2" r=".36"/>
<circle cx="61.9" cy="78.4" r=".36"/>
</g>
<g fill="#f00" stroke="#f00" stroke-width=".25">
<path d="M85.6 98.3l.8 .8-.8 .8z"/>
<path d="M85.6 95.8l.8 .8-.8 .7z"/>
<path d="M85.6 85.6l.8 .8-.8 .8z"/>
<path d="M85.6 88.2l.8 .7-.8 .8z"/>
<path d="M85.6 90.7l.8 .8-.8 .7z"/>
<path d="M85.6 93.3l.8 .7-.8 .8z"/>
<path d="M85.6 75.5l.8 .7-.8 .8z"/>
</g>
<path d="M123.6 87.1h.1M123.6 85.6l1.8 1.5M125.4 87.1h.1M125.4 85.6l-1.8 1.5" fill="none" stroke="#804000" stroke-width=".21"/>
<g font-size="5.1">
<text x="221" y="17">MIC插头</text>
<text x="91.5" y="19.6">音频</text>
<text x="221" y="100.8">耳机插头</text>
<text x="15.3" y="136.4">MIC</text>
<text x="127" y="136.4">扬声器插头</text>
</g>
<g font-size="4.2">
<text x="29.7" y="3.9">5</text>
<text x="89.1" y="3.9">4</text>
<text x="148.5" y="3.9">3</text>
<text x="207.9" y="3.9">2</text>
<text x="267.2" y="3.9">1</text>
<text x="0" y="30.1">D</text>
<text x="0" y="82.5">C</text>
<text x="0" y="135">B</text>
<text x="0" y="187.4">A</text>
<text x="297" y="187.4">A</text>
</g>
<g font-size="4.1" fill="#00f">
<text x="25.4" y="166.2">+</text>
<text x="25.4" y="173.9">-</text>
</g>
<g font-size="2.8" fill="#00f">
<text x="33.1" y="63.2">GPIO1_IO24</text>
<text x="246.2" y="128.6" transform="rotate(-90 246.2 128.6)">+</text>
<text x="246.2" y="133.6" transform="rotate(-90 246.2 133.6)">+</text>
<text x="246.2" y="141.3" transform="rotate(-90 246.2 141.3)">+</text>
<text x="246.2" y="148.9" transform="rotate(-90 246.2 148.9)">+</text>
</g>
<g font-size="2.3">
<text x="28.7" y="14.3">3V3</text>
<text x="38.1" y="17.1">MAX 50 mA @3.3V</text>
<text x="169.7" y="35.1">2</text>
<text x="184.7" y="35.1">1</text>
<text x="28.7" y="37.2">5V</text>
<text x="38.1" y="40.2">GND</text>
<text x="172.8" y="40.5">330@100MHz</text>
<text x="258.6" y="36.1" transform="rotate(-90 258.6 36.1)">1</text>
<text x="261.1" y="36.1" transform="rotate(-90 261.1 36.1)">2</text>
<text x="266.2" y="36.1" transform="rotate(-90 266.2 36.1)">3</text>
<text x="271.3" y="36.1" transform="rotate(-90 271.3 36.1)">4</text>
<text x="276.4" y="36.1" transform="rotate(-90 276.4 36.1)">5</text>
<text x="45.8" y="42.5">MAX 0.5A @5V</text>
<text x="83.4" y="47.8">8</text>
<text x="118.7" y="47.8">9</text>
<text x="82.1" y="50.3">10</text>
<text x="82.1" y="52.8">26</text>
<text x="118.7" y="52.8">24</text>
<text x="118.7" y="50.3">28</text>
<text x="82.1" y="57.9">32</text>
<text x="82.1" y="55.4">21</text>
<text x="118.7" y="55.4">20</text>
<text x="43.2" y="60.5">GND</text>
<text x="82.1" y="65.5">15</text>
<text x="118.7" y="65.5">27</text>
<text x="127" y="63.1">GND</text>
<text x="142.3" y="65.6">GND</text>
<text x="155" y="65.6">GND</text>
<text x="167.7" y="65.6">GND</text>
<text x="180.4" y="65.6">GND</text>
<text x="82.1" y="68.1">13</text>
<text x="82.1" y="70.6">12</text>
<text x="118.7" y="68.1">1</text>
<text x="82.1" y="73.2">16</text>
<text x="82.1" y="75.7">14</text>
<text x="118.7" y="75.7">31</text>
<text x="82.1" y="78.2">11</text>
<text x="118.7" y="80.8">29</text>
<text x="83.4" y="85.9">2</text>
<text x="83.4" y="88.4">3</text>
<text x="118.7" y="85.9">30</text>
<text x="83.4" y="90.9">4</text>
<text x="83.4" y="93.5">7</text>
<text x="118.7" y="93.5">25</text>
<text x="243.9" y="91">GND</text>
<text x="38.1" y="101.2">GND</text>
<text x="83.4" y="98.6">5</text>
<text x="83.4" y="96">6</text>
<text x="118.7" y="101.1">22</text>
<text x="118.7" y="96">23</text>
<text x="82.1" y="106.2">17</text>
<text x="118.7" y="103.6">19</text>
<text x="82.1" y="108.7">18</text>
<text x="118.7" y="111.3">33</text>
<text x="147.4" y="119">GND</text>
<text x="165.2" y="119">GND</text>
<text x="224.3" y="115.9">3V3</text>
<text x="258.6" y="119.9" transform="rotate(-90 258.6 119.9)">1</text>
<text x="261.1" y="119.9" transform="rotate(-90 261.1 119.9)">2</text>
<text x="266.2" y="119.9" transform="rotate(-90 266.2 119.9)">3</text>
<text x="271.3" y="119.9" transform="rotate(-90 271.3 119.9)">4</text>
<text x="276.4" y="119.9" transform="rotate(-90 276.4 119.9)">5</text>
<text x="124.5" y="121.5">GND</text>
<text x="274.4" y="134.2">GND</text>
<text x="71.2" y="159.6">GND</text>
<text x="83.9" y="159.6">GND</text>
<text x="99.1" y="157.1">GND</text>
<text x="32.3" y="164.6">1</text>
<text x="175.3" y="162.1">GND</text>
<text x="185.5" y="162.1">GND</text>
<text x="200.2" y="164.6">1</text>
<text x="200.2" y="167.1">2</text>
<text x="32.3" y="172.2">2</text>
<text x="200.2" y="169.7">3</text>
<text x="200.2" y="172.2">4</text>
<text x="259.1" y="169.8">GND</text>
<text x="269.3" y="169.8">GND</text>
<text x="221.5" y="189.6">Title</text>
<text x="28" y="197.7">GND</text>
<text x="94" y="195.2">GND</text>
<text x="175.3" y="192.6">GND</text>
<text x="185.5" y="192.6">GND</text>
<text x="221.3" y="197.2">Size</text>
<text x="229.7" y="197.4">Document Number</text>
<text x="285.6" y="197.2">Rev</text>
<text x="286.3" y="200.5">V1.0</text>
<text x="221.8" y="204.8">Date:</text>
<text x="269.3" y="204.8">Sheet</text>
<text x="281.7" y="204.8">of</text>
</g>
<g font-size="2.3" fill="#000080">
<text x="254.1" y="22.4">J19</text>
<text x="261.7" y="22.4">MIC_JACK</text>
<text x="32" y="27.3">C33</text>
<text x="42.2" y="25">C31</text>
<text x="52.4" y="25">C32</text>
<text x="62.5" y="25">C34</text>
<text x="31.5" y="32.9">10uF</text>
<text x="41.7" y="30.6">100nF</text>
<text x="51.9" y="30.6">100nF</text>
<text x="62" y="30.6">100nF</text>
<text x="172.8" y="31.3">L3</text>
<text x="32" y="47.6">C35</text>
<text x="42.2" y="47.8">C36</text>
<text x="52.4" y="47.8">C37</text>
<text x="86.4" y="42.8">U9</text>
<text x="250.5" y="45.3">R47</text>
<text x="31.5" y="53.2">10uF</text>
<text x="41.7" y="53.4">100nF</text>
<text x="51.9" y="53.4">100nF</text>
<text x="159.1" y="52.9">C40</text>
<text x="184.5" y="52.9">C38</text>
<text x="250.5" y="48.3">2.2K</text>
<text x="148.9" y="55.5">C39</text>
<text x="148.9" y="58.5">4.7uF</text>
<text x="158.5" y="58.5">100nF</text>
<text x="174.3" y="55.5">C41</text>
<text x="174.3" y="58.5">4.7uF</text>
<text x="183.9" y="58.5">100nF</text>
<text x="55.9" y="65.6">R48</text>
<text x="68.6" y="65.6">1K</text>
<text x="248" y="60.5">C42</text>
<text x="55.9" y="70.7">R50</text>
<text x="55.9" y="68.2">R49</text>
<text x="68.6" y="70.7">1K</text>
<text x="68.6" y="68.2">1K</text>
<text x="247.5" y="66.1">100pF</text>
<text x="55.9" y="73.2">R51</text>
<text x="55.9" y="75.8">R52</text>
<text x="68.6" y="73.2">1K</text>
<text x="68.6" y="75.8">1K</text>
<text x="250.5" y="75.8">R54</text>
<text x="55.9" y="78.3">R53</text>
<text x="68.6" y="78.3">1K</text>
<text x="250.5" y="78.8">2.2K</text>
<text x="43.2" y="88.5">C107</text>
<text x="53.4" y="88.5">1uF</text>
<text x="53.4" y="85.9">C105</text>
<text x="63.5" y="85.9">1uF</text>
<text x="43.2" y="93.6">C106</text>
<text x="53.4" y="93.6">1uF</text>
<text x="53.4" y="91">C104</text>
<text x="63.5" y="91">1uF</text>
<text x="151.4" y="91">C43</text>
<text x="169.2" y="91">C44</text>
<text x="150.9" y="96.6">100nF</text>
<text x="168.7" y="96.6">100nF</text>
<text x="58.5" y="106.3">R55</text>
<text x="71.2" y="106.3">100</text>
<text x="154" y="103.7">R56</text>
<text x="154" y="106.8">20</text>
<text x="171.8" y="103.7">R57</text>
<text x="171.8" y="106.8">20</text>
<text x="254.1" y="106.3">J20</text>
<text x="261.7" y="106.3">EAR_JACK</text>
<text x="58.5" y="108.8">R58</text>
<text x="71.2" y="108.8">100</text>
<text x="106.7" y="119">WM8960</text>
<text x="231.2" y="121.5">R59</text>
<text x="243.9" y="121.5">10K</text>
<text x="238.8" y="129.1">C97</text>
<text x="249" y="129.1">100uF/16V</text>
<text x="238.8" y="134.2">C101</text>
<text x="249" y="134.2">NC</text>
<text x="45.8" y="141.8">1K</text>
<text x="144.8" y="141.8">R61</text>
<text x="157.5" y="141.8">0</text>
<text x="238.8" y="141.8">C98</text>
<text x="249" y="141.8">100uF/16V</text>
<text x="77.8" y="149.4">C45</text>
<text x="87.9" y="146.9">C47</text>
<text x="102.7" y="149.9">15pF</text>
<text x="103.2" y="144.4">C46</text>
<text x="166.7" y="146.9">C48</text>
<text x="179.4" y="149.4">C51</text>
<text x="189.5" y="149.4">C52</text>
<text x="238.8" y="149.4">C102</text>
<text x="249" y="149.4">NC</text>
<text x="263.2" y="146.9">C49</text>
<text x="273.4" y="146.9">C50</text>
<text x="65.1" y="152">R62</text>
<text x="65.1" y="155">1K</text>
<text x="77.8" y="152.5">4.7uF</text>
<text x="87.4" y="152.5">100nF</text>
<text x="144.8" y="154.5">R63</text>
<text x="157.5" y="154.5">0</text>
<text x="166.2" y="152.5">15pF</text>
<text x="178.9" y="155">15pF</text>
<text x="189" y="155">15pF</text>
<text x="262.7" y="152.5">100nF</text>
<text x="272.9" y="152.5">100nF</text>
<text x="203.3" y="160.9">J21</text>
<text x="265.7" y="157.1">R64</text>
<text x="265.7" y="160.1">20</text>
<text x="275.9" y="157.1">R65</text>
<text x="275.9" y="160.1">20</text>
<text x="17.8" y="162.1">P1</text>
<text x="33.1" y="162.1">R66</text>
<text x="45.8" y="162.1">0</text>
<text x="54.9" y="167.2">C54</text>
<text x="73.7" y="162.1">C53</text>
<text x="83.9" y="162.1">1uF</text>
<text x="54.4" y="172.8">100nF</text>
<text x="144.8" y="169.8">R67</text>
<text x="157.5" y="169.8">0</text>
<text x="17.8" y="177.4">MIC</text>
<text x="33.1" y="174.8">R68</text>
<text x="45.8" y="174.8">0</text>
<text x="73.7" y="174.8">C56</text>
<text x="83.9" y="174.8">1uF</text>
<text x="98.1" y="179.9">C57</text>
<text x="166.7" y="174.8">C55</text>
<text x="179.4" y="179.9">C58</text>
<text x="189.5" y="179.9">C59</text>
<text x="198.2" y="179.9">PH-1X4-2P0</text>
<text x="65.1" y="182.5">R69</text>
<text x="65.1" y="185.5">1K</text>
<text x="97.6" y="185.5">15pF</text>
<text x="144.8" y="182.5">R70</text>
<text x="157.5" y="182.5">0</text>
<text x="166.2" y="180.4">15pF</text>
<text x="178.9" y="185.5">15pF</text>
<text x="189" y="185.5">15pF</text>
<text x="30.5" y="190.1">R71</text>
<text x="43.2" y="190.1">1K</text>
</g>
<g font-size="2.3" fill="#f00">
<text x="191.1" y="35.1">MICBIAS1</text>
<text x="231.7" y="37.6">MICBIAS1</text>
<text x="231.7" y="52.9">MIC1P</text>
<text x="15" y="66.9">[4,5,6,8]</text>
<text x="17.1" y="69.4">[4,5,8]</text>
<text x="17.1" y="72">[4,5,8]</text>
<text x="31.5" y="66.9">GPIO_AD_B1_08</text>
<text x="31.5" y="69.4">SAI1_TX_SYNC</text>
<text x="31.5" y="72">SAI1_TX_BCLK</text>
<text x="231.7" y="68.1">MIC1N</text>
<text x="17.1" y="74.5">[4,5,8]</text>
<text x="17.1" y="77">[4,5,8]</text>
<text x="31.5" y="74.5">SAI1_RXD</text>
<text x="31.5" y="77">SAI1_TXD</text>
<text x="175.8" y="75.5">HPOUT_FL</text>
<text x="15" y="79.6">[4,5,6,8]</text>
<text x="31.5" y="79.6">SAI1_MCLK</text>
<text x="175.8" y="80.6">HPOUT_FR</text>
<text x="28.5" y="91">MIC1P</text>
<text x="130.1" y="93.3">SPK_LP</text>
<text x="130.1" y="95.8">SPK_LN</text>
<text x="64.1" y="96.1">MIC2P</text>
<text x="64.1" y="98.6">MIC2N</text>
<text x="130.1" y="100.9">SPK_RP</text>
<text x="11.7" y="107.5">[4,5,6,8,12]</text>
<text x="31.5" y="107.5">I2C1_SCL</text>
<text x="130.1" y="103.5">SPK_RN</text>
<text x="11.7" y="110.1">[4,5,6,8,12]</text>
<text x="31.5" y="110.1">I2C1_SDA</text>
<text x="224.1" y="128.9">HPOUT_FL</text>
<text x="20.9" y="141.8">MICBIAS1 R60</text>
<text x="132.6" y="141.6">SPK_LN</text>
<text x="224.1" y="141.6">HPOUT_FR</text>
<text x="132.6" y="154.3">SPK_LP</text>
<text x="109.8" y="162.1">MIC2P</text>
<text x="132.6" y="169.5">SPK_RN</text>
<text x="109.8" y="174.8">MIC2N</text>
<text x="132.6" y="182.2">SPK_RP</text>
</g>
<g font-size="2.3" fill="#004080">
<text x="260.2" y="31.8" transform="rotate(-90 260.2 31.8)">1</text>
<text x="262.7" y="31.8" transform="rotate(-90 262.7 31.8)">2</text>
<text x="267.8" y="31.8" transform="rotate(-90 267.8 31.8)">3</text>
<text x="272.9" y="31.8" transform="rotate(-90 272.9 31.8)">4</text>
<text x="278" y="31.8" transform="rotate(-90 278 31.8)">5</text>
<text x="87.7" y="49.4">DCVDD</text>
<text x="87.7" y="51.9">DBVDD</text>
<text x="108.9" y="49.4">DGND</text>
<text x="109" y="51.9">AGND</text>
<text x="87.7" y="59.5">AVDD</text>
<text x="87.7" y="57">SPKVDD2</text>
<text x="87.7" y="54.4">SPKVDD1</text>
<text x="104.7" y="57">SPKGND2</text>
<text x="104.7" y="54.4">SPKGND1</text>
<text x="87.7" y="69.7">DACLRC</text>
<text x="87.7" y="67.1">ADCLRC/GPIO1</text>
<text x="106.2" y="69.7">MICBIAS</text>
<text x="109.9" y="67.1">VMID</text>
<text x="87.7" y="72.2">BCLK</text>
<text x="87.7" y="74.8">ADCDAT</text>
<text x="87.7" y="77.3">DACDAT</text>
<text x="109.9" y="77.3">HP_L</text>
<text x="87.7" y="79.8">MCLK</text>
<text x="109.5" y="82.4">HP_R</text>
<text x="87.7" y="87.5">LINPUT3/JD2</text>
<text x="109.5" y="87.5">OUT3</text>
<text x="87.7" y="90">LINPUT2</text>
<text x="87.7" y="92.5">LINPUT1</text>
<text x="87.7" y="95.1">RINPUT3/JD3</text>
<text x="107" y="95.1">SPK_LP</text>
<text x="87.7" y="100.2">RINPUT1</text>
<text x="87.7" y="97.6">RINPUT2</text>
<text x="106.9" y="97.6">SPK_LN</text>
<text x="87.7" y="107.8">SCLK</text>
<text x="106.5" y="105.2">SPK_RN</text>
<text x="106.6" y="102.7">SPK_RP</text>
<text x="87.7" y="110.3">SDIN</text>
<text x="100.1" y="112.9">GND_PADDLE</text>
<text x="260.2" y="115.6" transform="rotate(-90 260.2 115.6)">1</text>
<text x="262.7" y="115.6" transform="rotate(-90 262.7 115.6)">2</text>
<text x="267.8" y="115.6" transform="rotate(-90 267.8 115.6)">3</text>
<text x="272.9" y="115.6" transform="rotate(-90 272.9 115.6)">4</text>
<text x="278" y="115.6" transform="rotate(-90 278 115.6)">5</text>
</g>
<g font-size="2">
<text x="241.3" y="183.5">https://fire-stm32.taobao.com</text>
<text x="241.3" y="181.2">东莞野火电子技术有限公司</text>
<text x="246.2" y="191.1">野火i.MX RT1052 Pro底板</text>
<text x="222.3" y="199.5">A4</text>
<text x="252.3" y="199.5">AUDIO</text>
<text x="230.2" y="204.3">Tuesday, May 15, 2018</text>
<text x="276.9" y="204.3">9</text>
<text x="286.3" y="204.3">12</text>
</g>
</svg>
